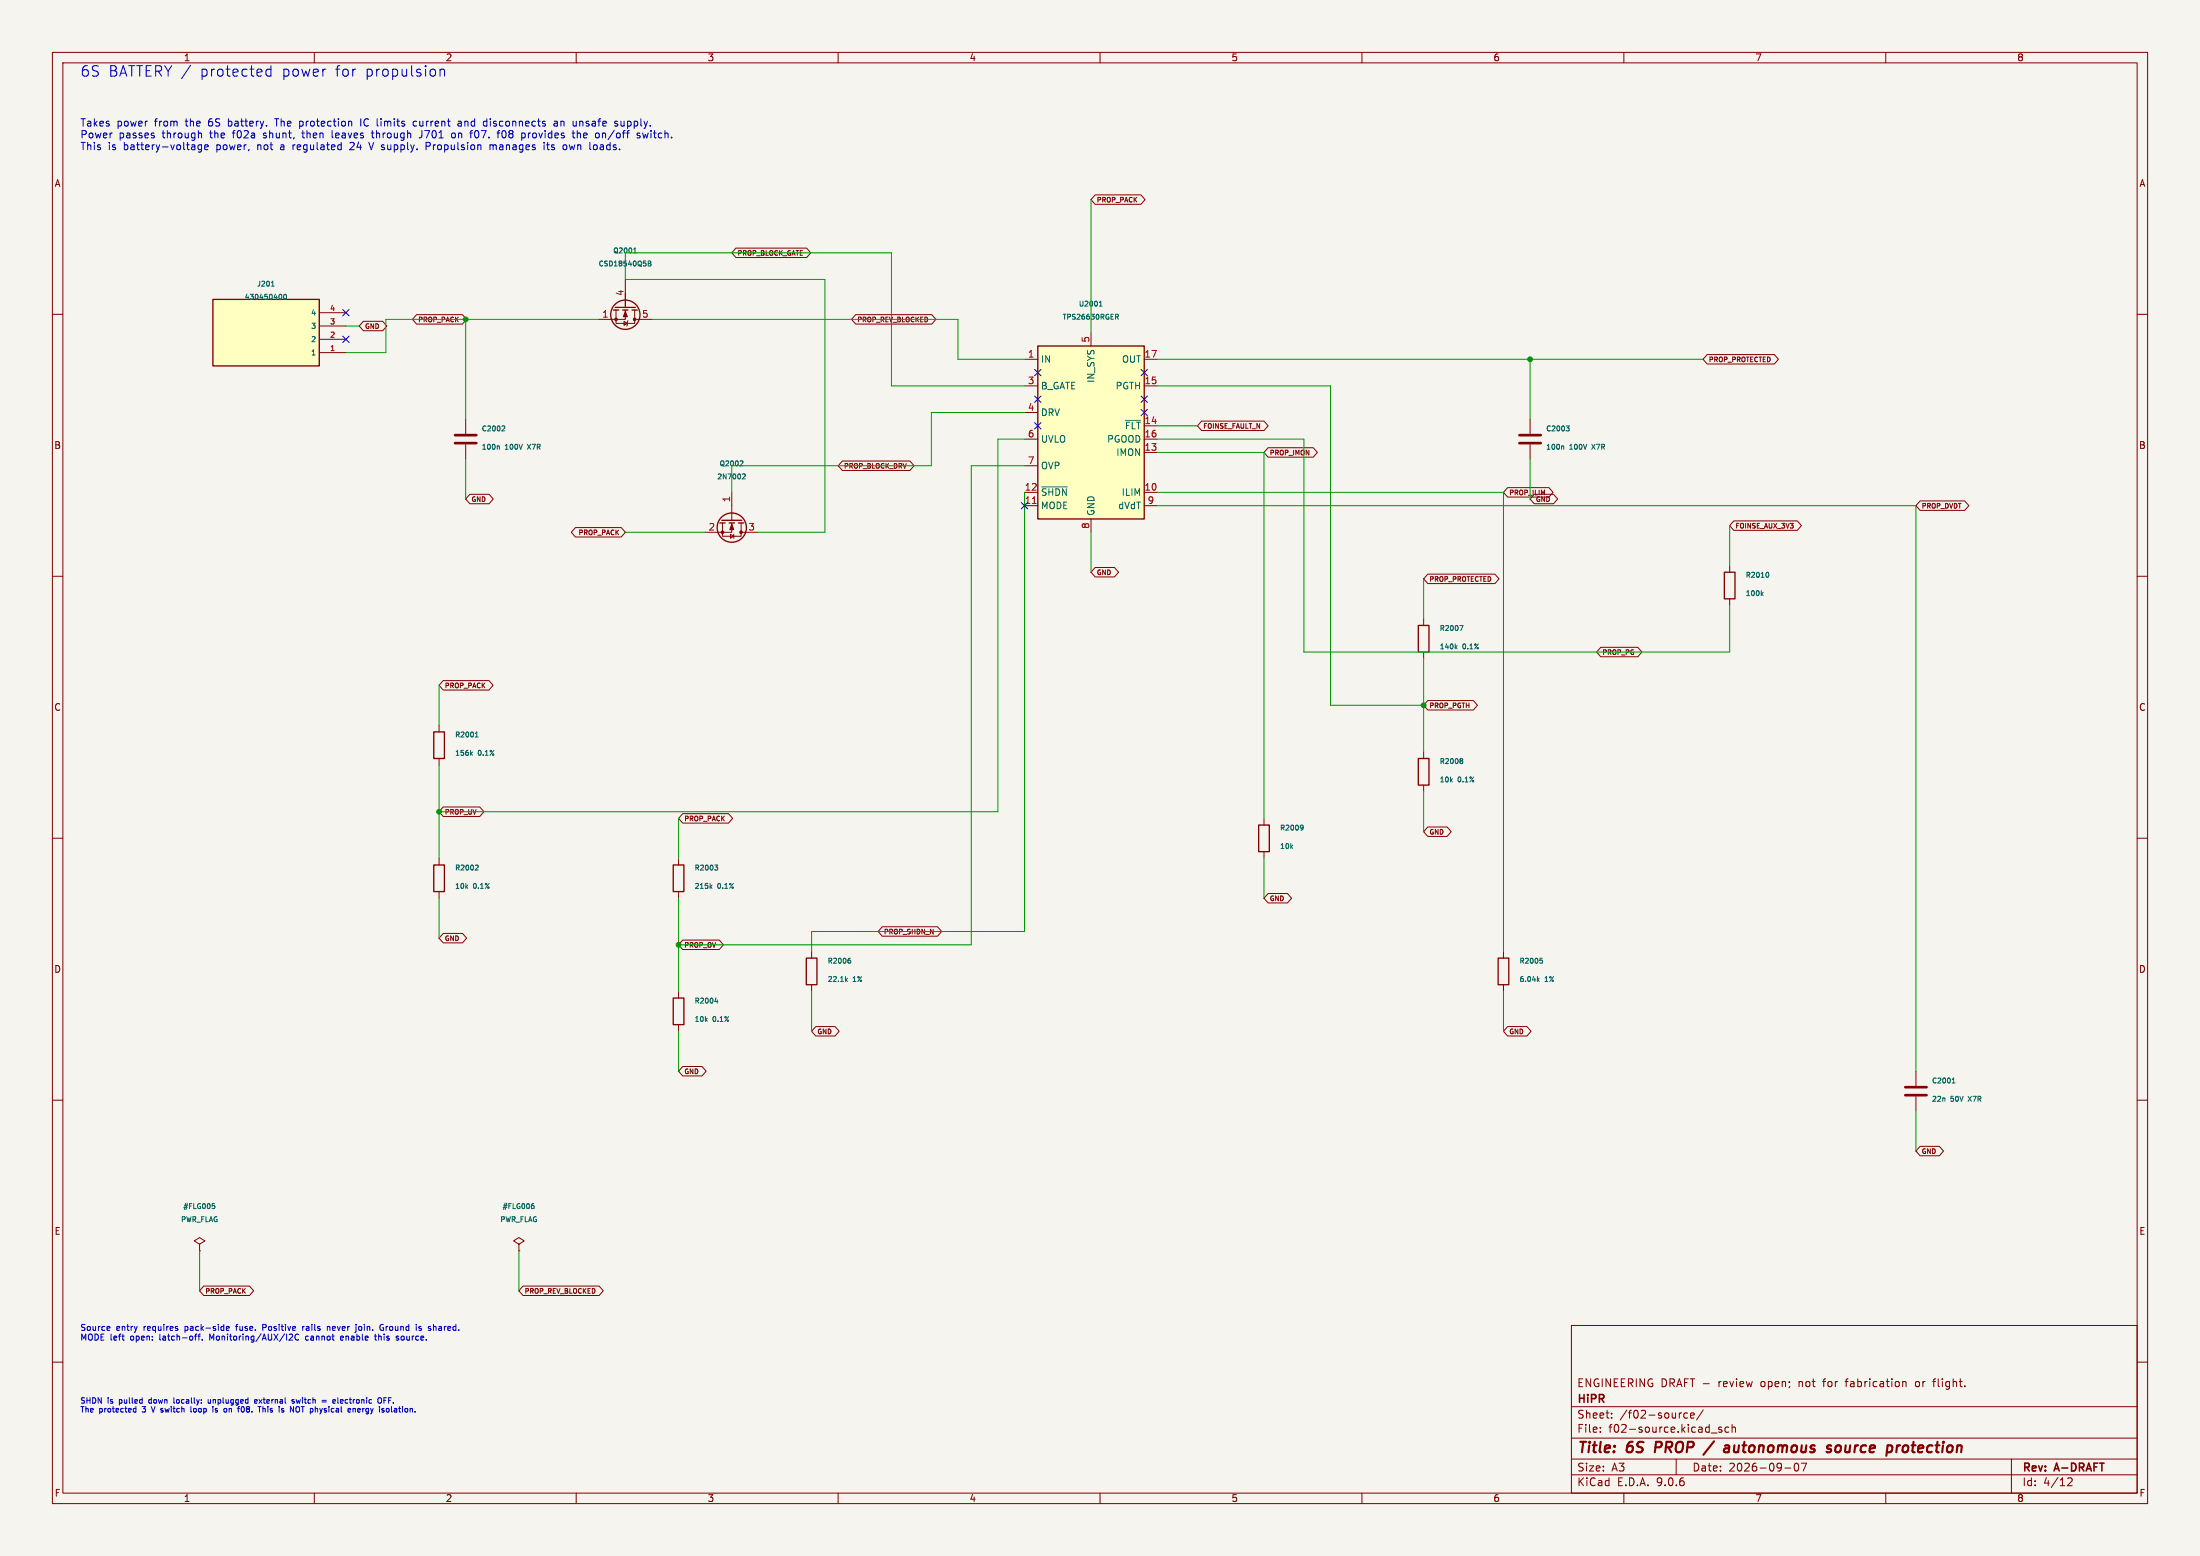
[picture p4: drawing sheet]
<svg xmlns="http://www.w3.org/2000/svg" width="420mm" height="297mm" viewBox="0 0 420 297" stroke-linecap="round" stroke-linejoin="round" font-family="sans-serif">
<path d="M0 0h420v297h-420z" fill="#f5f4ef" stroke="#f5f4ef" stroke-width=".19"/>
<g fill="none" stroke="#840000" stroke-width=".19">
<path d="M10 10h400v277h-400zM12 12h396v273h-396zM60 10v2M110 10v2M160 10v2M210 10v2M260 10v2M310 10v2M360 10v2M10 60h2M408 60h2M292.1 80v2.8"/>
<path d="M292.1 84.8v2.8M10 110h2M408 110h2M83.8 138.4v1.3M10 160h2M83.8 144.8v1.3M408 160h2M83.8 163.8v1.3M83.8 170.2v1.3M129.5 163.8v1.3M129.5 170.2v1.3M129.5 189.2v1.3"/>
<path d="M129.5 195.6v1.3M287 181.6v1.3M287 188v1.2M10 210h2M408 210h2M38.1 237.5l1-.6-1-.7-1 .7 1 .6v1.3M38.1 238.8h.1M99.1 237.5l1-.6-1-.7-1.1 .7 1.1 .6v1.3M99.1 238.8h.1M300 253h108v32h-108zM10 260h2M300 278.5h108"/>
<path d="M300 274.5h108M300 268.5h108M305.5 273.2v.2M305.5 272.5v.1M307.7 270.5v.2M307.7 269.8v.1M320 278.5v3M320.9 269.7h.1M322.2 269.8l-.5-.1-.3 .3 .2 .6h.6M322.7 270.2l.7-.2v-.2l-.5-.1-.2 .2 .1 .7h.6M325.2 269.1l-1.3 1.9M326.7 273.5h1.1"/>
<path d="M328.7 272.5l-.4-.1-.2 .2 .1 .2 .5 .2v.3h-.6M330 272.5l-.4-.1-.3 .3 .1 .6h.6M330.7 272.5l.2-.1 .3 .1 .1 .9M330.7 271.9v1.5M342.7 279.4l.2-.1a.8 .8 0 0 1 .5 .7 .8 .8 0 0 1-.5 .8l-.2-.2-.2-.4zM343.9 279.3h1l-.7 1.5M352.2 263.7h.6M363.3 263.8h.5l.1 .9M365.9 263.7l-.2 .3v.4l.2 .3M368.9 263.7h.6M369.5 263.2l-.3 .2v1.3M384 278.5v6.5"/>
<path d="M408 260h2M60 285v2M110 285v2M160 285v2M210 285v2M260 285v2M300 281.5h108M310 285v2M340.7 280.2h1.2M360 285v2M394.7 282.2l.6-.1 .2 .1 .1 .3-.9 1.1h.9"/>
</g>
<path d="M316.2 275.2l-.3 2M327.2 275.1l-2 2.6M329.3 276h.8l-.1 1.2M330 277.1l-.7 .1M330.1 276.3l-.7 .1M349.1 275.9l.5 .1M349.3 276.5l.2 .1 .1 .3-.4 .3M351.3 276a.59 .59 0 0 0-.9 .3v.7a.53 .53 0 0 0 .9 0M362.7 275.9l-.5 .2M363.4 276.1l-.2 .7 .1 .3" fill="none" stroke="#840000" stroke-width=".4"/>
<path d="M82.8 139.7h2v5.1h-2zM82.8 165.1h2v5.1h-2zM128.5 165.1h2.1v5.1h-2.1zM128.5 190.5h2.1v5.1h-2.1zM286 182.9h2v5.1h-2z" fill="none" stroke="#840000" stroke-width=".25"/>
<g fill="none" stroke="#006464" stroke-width=".19">
<path d="M298.3 85.1l.2 .2v.5M299 81.3h.6l-.3 .4 .2 .1 .1 .3-.2 .2h-.3M90.8 139.9l.2-.2v1M89.9 143.8l.3 .4M90.2 143.5l-.4 .4M90.7 140.7h.6M90.9 165.1l.3 .1 .1 .2-.6 .7h.6M135.7 169.2l.2 .4M135.9 168.9l-.3 .4M136.4 165.1h.6l-.3 .4 .3 .1v.3l-.2 .2h-.2M136.5 191.2h.6M136.9 190.8v.7"/>
<path d="M293.6 187l.3 .4M293.9 186.7l-.4 .4M294 182.9h.4M294.1 183.3l.4 .1-.1 .4-.3 .1M40.5 229.7h.5M40.6 230.1l.4 .2-.1 .3-.3 .1M101.6 230.1l.4 .2-.1 .3-.3 .1M101.7 229.7h.2"/>
</g>
<path d="M290.1 83.1h4M290.1 84.6h4" fill="none" stroke="#840000" stroke-width=".51"/>
<path d="M198.1 66h20.3v33.1h-20.3z" fill="#ffffc2"/>
<g fill="none" stroke="#840000" stroke-width=".25">
<path d="M198.1 66h20.3v33.1h-20.3zM137.4 99.8h1M137.8 99.3h3.8M139.2 99.8h1M141 99.8h1M329.2 109.2h2v5.1h-2zM240.3 157.5h2v5.1h-2z"/>
<circle cx="139.7" cy="100.7" r="2.79"/>
</g>
<g fill="none" stroke="#840000" stroke-width=".19">
<path d="M195.6 68.6h2.5M195.6 73.7h2.5M195.6 78.7h2.5M208.3 63.5v2.5M218.4 68.6h2.6M218.4 73.7h2.6M137.9 99.8v2.6h3.6v-2.6M139.7 99.8v1.8h-5.1M139.7 94v5.3M195.6 83.8h2.5M195.6 88.9h2.5M195.6 94h2.5"/>
<path d="M195.6 96.5h2.5M208.3 99.1v2.5M218.4 83.8h2.6M218.4 94h2.6M218.4 96.5h2.6M218.4 81.3h2.6M218.4 86.4h2.6M139.4 102l.7 .4-.7 .3zM140.1 102v.7M141.5 101.6h3.3M330.2 108v1.2M330.2 114.3v1.3"/>
<path d="M241.3 156.2v1.3M241.3 162.6v1.2"/>
</g>
<g fill="none" stroke="#006464" stroke-width=".19">
<path d="M209.9 58.4h.5M209.9 57.8l.2-.3v.9M213 60h.3l.2 .2-.1 .2-.4 .1M213.2 60.5l.3 .4M141.4 88h.3l.1 .2-.6 .7h.6M141.8 90.5h.3l.2 .2-.6 .7h.6M198.9 92.9h4.8M214.9 80.2h2.8M336.3 113.3l.3 .4M336.6 113.1l-.4 .3M337.4 109.2a.59 .59 0 0 1 0 1M248.4 157.5l.3 .1 .1 .4"/>
<path d="M248.7 158l-.3 .1M248.8 158l-.3 .5M248.8 157.9l-.1 .1"/>
</g>
<path d="M197.1 96.1h.7" fill="none" stroke="#a90000" stroke-width=".19"/>
<g fill="#840000" stroke="#840000" stroke-width=".19">
<path d="M139.7 100.1l.4 1h-.8z"/>
<circle cx="141.5" cy="101.6" r=".25"/>
<circle cx="137.9" cy="101.6" r=".25"/>
</g>
<path d="M40.6 57.2h20.4v12.7h-20.4z" fill="#ffffc2"/>
<g fill="none" stroke="#840000" stroke-width=".25">
<path d="M40.6 57.2h20.4v12.7h-20.4zM117.1 59.2h1M117.5 58.7h3.8M118.9 59.2h1M120.6 59.2h1.1M270.8 119.4h2v5.1h-2zM270.8 144.8h2v5.1h-2zM153.9 182.9h2.1v5.1h-2.1z"/>
<circle cx="119.4" cy="60.1" r="2.79"/>
</g>
<g fill="none" stroke="#840000" stroke-width=".19">
<path d="M209.1 37.2h8.7l.8 .9-.8 .9h-8.7l-.8-.9zM61 59.7h5M117.6 59.2v2.5h3.6v-2.5M119.4 59.2v1.8h-5.1M119.4 53.3v5.4M140.5 47.4h13.5l.8 .9-.8 .9h-13.5l-.8-.9zM61 67.3h5M61 64.8h5M61 62.2h5M69.4 61.3h3.7l.7 .9-.7 .9h-3.7l-.8-.9zM79.5 60.1h8.8l.8 .9-.8 .9h-8.8l-.8-.9zM119.1 61.3l.7 .4-.7 .4z"/>
<path d="M119.9 61.2l-.3 1M121.2 61h3.3M163.3 60.1h14.6l.8 .9-.8 .9h-14.6l-.7-.9zM325.9 67.7h12.8l.8 .9-.8 .9h-12.8l-.8-.9zM88.9 80v2.8M88.9 84.8v2.8M89.7 94.3h3.7l.8 1-.8 .9h-3.7l-.8-.9zM160.8 88h12.9l.8 .9-.8 .9h-12.9l-.8-.9zM229.4 80.4h11.9l.8 .9-.8 .9h-11.9l-.8-.9zM242.1 85.5h8.6l.8 .9-.8 .9h-8.6l-.8-.9zM287.8 93.1h7.9l.8 .9-.8 .9h-7.9l-.8-.9zM292.9 94.3h3.7l.8 1-.8 .9h-3.7l-.8-.9z"/>
<path d="M331 99.4h12.1l.8 .9-.8 .9h-12.1l-.8-.9zM366.5 95.6h8.6l.8 .9-.8 .9h-8.6l-.7-.9zM109.8 100.7h8.8l.8 .9-.8 .9h-8.8l-.7-.9zM209.1 108.3h3.7l.7 .9-.7 .9h-3.7l-.8-.9zM271.8 118.1v1.3M272.6 109.6h12.8l.8 .9-.8 .9h-12.8l-.8-.9zM84.6 129.9h8.8l.7 .9-.7 .9h-8.8l-.8-.9zM271.8 124.5v1.2M272.6 133.7h8.7l.8 .9-.8 .9h-8.7l-.8-.9zM305.6 123.6h7.1l.7 .9-.7 .9h-7.1l-.8-.9zM84.6 154h7l.8 .9-.8 .9h-7l-.8-.9zM130.3 155.3h8.8l.8 .9-.8 .9h-8.8l-.8-.9z"/>
<path d="M271.8 143.5v1.3M271.8 149.9v1.2M272.6 157.8h3.7l.7 1-.7 .9h-3.7l-.8-.9zM84.6 178.2h3.7l.8 .9-.8 .9h-3.7l-.8-.9zM130.3 179.4h7l.8 .9-.8 .9h-7l-.8-.9zM168.4 176.9h10.6l.8 .9-.8 .9h-10.6l-.8-.9zM242.1 170.5h3.7l.8 1-.8 .9h-3.7l-.8-.9zM154.9 181.6v1.3M154.9 188v1.2M155.7 195.9h3.7l.8 1-.8 .9h-3.7l-.8-.9zM287.8 195.9h3.7l.8 1-.8 .9h-3.7l-.8-.9zM130.3 203.6h3.7l.8 .9-.8 .9h-3.7l-.8-.9z"/>
<path d="M365.8 204.5v2.8M365.8 209.3v2.8M366.5 218.8h3.7l.8 .9-.8 .9h-3.7l-.7-.9zM38.9 245.5h8.7l.8 .9-.8 .9h-8.7l-.8-.9zM99.8 245.5h14.6l.8 .9-.8 .9h-14.6l-.7-.9z"/>
</g>
<g fill="none" stroke="#006464" stroke-width=".19">
<path d="M51.8 54.6h.5M52 53.8l.1-.1v.9M53.6 56.2a.59 .59 0 0 1 0 .9M54.3 56.2h.1a.46 .46 0 0 1 .3 .5 .46 .46 0 0 1-.4 .4l-.2-.3zM121 48.3h.5M121.1 47.5l.1-.2v1M123.7 49.8h.4l.1 .2-.1 .3 .2 .3-.2 .2h-.4zM123.7 50.3h.4M95.1 85.1l.2 .2v.5M96 81.3h.3l.1 .3-.6 .7h.6M278.7 119.4h.6l-.4 1M277.9 123.5l.3 .4"/>
<path d="M278.2 123.2l-.4 .4M278.9 144.8l.4 .2-.2 .2M278.9 145.2h.2M279.1 145.2l.2 .4-.4 .2M161.5 187l.3 .4M161.8 186.7l-.4 .4M162 183.3l.4 .1v.4l-.4 .1M162.1 182.9h.2M372.7 206.7h.5M372.8 206l.2-.2v.9"/>
</g>
<g fill="#840000" stroke="#840000" stroke-width=".19">
<path d="M119.4 59.4l.4 1.1h-.8z"/>
<circle cx="121.2" cy="61" r=".25"/>
<circle cx="117.6" cy="61" r=".25"/>
</g>
<path d="M86.9 83.1h4M86.9 84.6h4M363.7 207.5h4.1M363.7 209h4.1" fill="none" stroke="#840000" stroke-width=".51"/>
<g fill="none" stroke="#009600" stroke-width=".19">
<path d="M208.3 38.1v25.4M66 62.2h2.6M88.9 61v19M114.3 61h-40.6v6.3h-7.7M124.5 61h58.4v7.6h12.7M195.6 73.7h-25.4v-25.4h-50.8v5h38.1v48.3h-12.7M195.6 78.7h-17.8v10.2h-38.1v5.1M221 73.7h33v60.9h17.8M221 68.6h104.1M292.1 68.6v11.4M88.9 87.6v7.7M195.6 94v83.8h-40.7v3.8"/>
<path d="M195.6 83.8h-5.1v71.1h-106.7M195.6 88.9h-10.2v91.4h-55.9M221 83.8h27.9v40.7h81.3v-8.9M221 86.4h20.3v69.8M221 96.5h144.8v108M221 81.3h7.6M221 94h66v87.6M292.1 87.6v7.7M119.4 101.6h15.2M208.3 101.6v7.6M271.8 110.5v7.6M330.2 100.3v7.7"/>
<path d="M83.8 130.8v7.6M271.8 125.7v17.8M83.8 146.1v17.7M129.5 156.2v7.6M271.8 151.1v7.7M83.8 171.5v7.6M129.5 171.5v17.7M241.3 163.8v7.7M129.5 196.9v7.6M154.9 189.2v7.7M287 189.2v7.7M365.8 212.1v7.6"/>
<path d="M38.1 238.8v7.6M99.1 238.8v7.6"/>
</g>
<g fill="none" stroke="#000084" stroke-width=".19">
<path d="M65.4 59.1l1.2 1.2M66.6 59.1l-1.2 1.2M65.4 64.2l1.2 1.2M66.6 64.2l-1.2 1.2M197.5 70.5l1.2 1.2M197.5 75.6l1.2 1.2M198.7 70.5l-1.2 1.2M198.7 75.6l-1.2 1.2M217.8 70.5l1.2 1.2M217.8 75.6l1.2 1.2M217.8 78.1l1.2 1.2M219 70.5l-1.2 1.2"/>
<path d="M219 75.6l-1.2 1.2M219 78.1l-1.2 1.2M195 95.9l1.2 1.2M196.2 95.9l-1.2 1.2M197.5 80.7l1.2 1.2M198.7 80.7l-1.2 1.2"/>
</g>
<g fill="none" stroke="#0000c2" stroke-width=".19">
<path d="M36.4 12.4l-1.7 2.6M51.7 12.5v2M51.7 13.3l-.6-.1-.3 .4v.6l.2 .2h.7M84 13.4a.5 .5 0 0 1 .9 .1v1M84 13.2v1.3M29.4 25.9v.4M37.1 27.7l.1 .9M37.2 28.5l-.1 .1M37.2 28h-.1M37.9 27.8v.6l.2 .2 .4-.1M38.1 25.4l.4 .2v.7M38.1 27.6l.4 .1"/>
<path d="M38.5 27.6v1.2l-.3 .2h-.3M39.1 28.1l.6-.1v-.3l-.4-.1-.2 .2v.7h.6M52.4 22.7h.8M55.9 27.6v1M56.1 27.7l-.2 .2M57.2 23.1v1.4M57.2 24l.4 .1M57.6 23.1l-.4 .1M63.4 24.9v1.2l.2 .2M67.1 23.2v.9M67.5 27.8l-.8 .8h.9M68.9 22.7v1.4"/>
<path d="M70.4 27.2l.5 1.4 .4-1.4M70.9 25.4h.5M71.1 24.9v1.2l.3 .2M79.5 23.2l-.4-.1-.2 .3 .1 .6h.5M80.5 24.9v1a.45 .45 0 0 1-.5 .4M81.3 27.2v1.4M82.1 27.3v.3l-.1 .2-.7 .1M86.3 25.5l.2-.1 .4 .1v.6l-.1 .2h-.3l-.2-.1zM87.5 23.2h.5l.1 .9M88.1 23.5h-.5l-.2 .2 .2 .4 .5-.1M90.7 25.1l-.1 .4 .1 .7M92.8 23.1l.1 .1"/>
<path d="M92.9 22.7v1.4M92.9 24l-.1 .1M93.5 27.8l.4-.2 .2 .2M93.5 27.6v1M94.1 27.8v.8M94.5 27.6l-.4 .2M94.9 25.4h.5M95.9 25.1l-.1 .7 .1 .4 .2 .1M100 25.4l.3 .3v.4l-.3 .2M100.9 25.4v.9M100.9 25.5v.2M103.9 27.6v1"/>
<path d="M104.5 27.2v1.2l.4 .2M105.8 23.2h.5l.1 .9M106.4 23.5h-.5l-.2 .2 .2 .4 .5-.1M108.1 27.8l.1 .5-.1 .2M108.7 27.6l.2 1M109.2 25.4h.5M109.4 26.1l.3 .2M110.2 25.5l.4-.1 .2 .2M110.2 24.9v1.4M110.7 23.1v1M111.1 23.1l-.4 .2M112.6 27.2v1.2"/>
<path d="M113.5 27.6l.4 .1 .1 .2-.1 .5-.4 .2M115 25.4v.9M115.4 25.4l-.4 .1M117.9 23.7v.3M118.5 23.1l.1 .9h.5M121.7 25.5v.3l.4 .1 .1 .2-.2 .2h-.4M122.7 25.4l.2 .9 .3-.6 .3 .6M20.6 253.2h.3l.1 .3-.6 .1M20.9 253.9h-.3M23.6 255.8h.1M33.8 253.6l.2 .1-.2 .2M33.8 253.2h.1"/>
<path d="M38 254.8v1M38.6 255.7v.1M40.4 255.5l-.4-.9v1.2M43.2 253.6l.6-.1-.1-.3h-.3l-.2 .1 .1 .6h.4M45 253.2h.4M50.2 253.4h.4M50.6 252.8h-.4v1.1M55.9 254.9l-.1 .2-.6 .7h.7M56.4 254.9a.51 .51 0 0 0 0 .7 .51 .51 0 0 0 .6 .1M57.8 253.2v.7M58.1 253.2l-.3 .2M58.8 255h-.3l-.2 .3 .1 .4 .4 .1"/>
<path d="M62.5 253.3l.4-.1 .1 .7M62.5 253.2v.7M65.6 255.2l-.2-.2-.4 .2 .1 .5h.4M65.6 255.3l-.6 .1M68 252.8v.1M68.8 253.2l-.3 .2v.4l.3 .1M71.6 254.6v1l.3 .2M72.3 254.6v1.2M72.7 252.9h.5M73 253.5h.2v.3l-.5 .1M73.7 253.2v.7M73.8 253.3l-.1 .1"/>
<path d="M75.8 255.4l.3 .1v.1l-.4 .2M75.8 255l.3 .1M76.7 255.1l-.1 .2 .1 .4M80 253.5l.4 .1 .1 .2-.2 .1h-.3M80 253.2h.4M82.9 253.2l.3 .1v.6M25.4 269.3l.2 .2h.3M25.9 268.5v1M28.9 268.5l.3 1M33.2 266.8v.9l.1 .1M36.4 268.5v.9l.2 .1M39.7 267.1l.1 .7 .4-.1"/>
<path d="M40.2 267.1v.7M40.6 268.8v.7M41.1 269.5h.3M41.1 269l.3 .2M43.3 269l-.1 .4M45.5 268.6v.9M46.6 269.1l-.1 .4h-.3M48.6 267.5l.5-.1-.1-.2-.3-.1-.1 .2v.5h.4M50.2 268.5v1M50.2 268.9h.4v.6M56.1 267.2l-.2-.1-.2 .2 .1 .1 .3 .1v.3h-.4M56.5 267.1l.2 .7"/>
<path d="M57.1 268.6l.1 .6a.35 .35 0 0 1-.5 .3M61.5 267.3h.8M61.5 267.6h.8M63.6 267.2h.4M64.5 266.8v.9l.1 .1M65 267.2v.6M65.5 267.4l-.5 .1M67.5 268.8l.3 .2v.5M68.3 269.2l.5-.1-.1-.2-.3-.1-.1 .2v.5h.4M72.2 266.9l.2-.1a.35 .35 0 0 1 .4 .3v.4a.35 .35 0 0 1-.2 .3 .35 .35 0 0 1-.4-.1M72.4 268.5v.1M73.3 267.3h.3"/>
<path d="M73.8 266.8h-.5v1M74.7 268.5v.9l.2 .1"/>
</g>
<g fill="#009600" stroke="#009600" stroke-width=".19">
<circle cx="129.5" cy="180.3" r=".46"/>
<circle cx="83.8" cy="154.9" r=".46"/>
<circle cx="88.9" cy="61" r=".46"/>
<circle cx="271.8" cy="134.6" r=".46"/>
<circle cx="292.1" cy="68.6" r=".46"/>
</g>
<g font-size="2.8" fill="#0000c2">
<text x="15.2" y="14.9">6S</text>
<text x="20.6" y="14.9">BATTERY /</text>
<text x="38.2" y="14.9">protected</text>
<text x="53.8" y="14.9">power</text>
<text x="64.1" y="14.9">for</text>
<text x="69.9" y="14.9">propulsion</text>
</g>
<g font-size="2.8" fill="#840000">
<text x="301" y="277.9">Title:</text>
<text x="310.6" y="277.9">6S</text>
<text x="316.8" y="277.9">PROP</text>
<text x="327.2" y="277.9">/</text>
<text x="331.6" y="277.9">autonomous</text>
<text x="352" y="277.9">source</text>
<text x="364.3" y="277.9">protection</text>
</g>
<g font-size="2.1" fill="#840000">
<text x="301" y="268.2">HiPR</text>
<text x="301" y="265">ENGINEERING DRAFT -</text>
<text x="328.2" y="265">review</text>
<text x="336.4" y="265">open;</text>
<text x="343.8" y="265">not</text>
<text x="348.6" y="265">for</text>
<text x="353.1" y="265">fabrication</text>
<text x="366.5" y="265">or</text>
<text x="370.1" y="265">flight.</text>
<text x="301" y="273.7">File:</text>
<text x="301" y="271">Sheet:</text>
<text x="307.1" y="273.7">f02-source.kicad_sch</text>
<text x="309.2" y="271">/f02-source/</text>
<text x="301" y="281.1">Size:</text>
<text x="307.6" y="281.1">A3</text>
<text x="323" y="281.1">Date:</text>
<text x="330" y="281.1">2026-09-07</text>
<text x="386" y="281.3">Rev:</text>
<text x="392.4" y="281.3">A-DRAFT</text>
<text x="301" y="283.9">KiCad</text>
<text x="308.7" y="283.9">E.D.A.</text>
<text x="316.3" y="283.9">9.0.6</text>
<text x="386" y="283.9">Id:</text>
<text x="390.1" y="283.9">4/12</text>
</g>
<g font-size="1.9" fill="#0000c2">
<text x="15.2" y="24.5">Takes</text>
<text x="15.2" y="26.7">Power</text>
<text x="15.2" y="29">This</text>
<text x="20.6" y="29">is</text>
<text x="22.3" y="24.5">power</text>
<text x="22.7" y="26.7">passes</text>
<text x="23.7" y="29">battery-voltage</text>
<text x="29.6" y="24.5">from</text>
<text x="31.1" y="26.7">through</text>
<text x="35.6" y="24.5">the</text>
<text x="40.1" y="24.5">6S</text>
<text x="40.3" y="26.7">the</text>
<text x="41.5" y="29">power,</text>
<text x="44.1" y="24.5">battery.</text>
<text x="44.8" y="26.7">f02a</text>
<text x="49.5" y="29">not</text>
<text x="50.8" y="26.7">shunt,</text>
<text x="53.2" y="24.5">The</text>
<text x="54.1" y="29">a</text>
<text x="56.6" y="29">regulated</text>
<text x="58" y="24.5">protection</text>
<text x="58.4" y="26.7">then</text>
<text x="64.2" y="26.7">leaves</text>
<text x="67.7" y="29">24</text>
<text x="69.9" y="24.5">IC limits</text>
<text x="71.6" y="29">V supply.</text>
<text x="72.1" y="26.7">through</text>
<text x="80.3" y="24.5">current</text>
<text x="81.3" y="26.7">J701</text>
<text x="82.7" y="29">Propulsion</text>
<text x="87.6" y="26.7">on</text>
<text x="89" y="24.5">and</text>
<text x="91.4" y="26.7">f07.</text>
<text x="94" y="24.5">disconnects</text>
<text x="95.1" y="29">manages</text>
<text x="96.8" y="26.7">f08</text>
<text x="101.5" y="26.7">provides</text>
<text x="105.6" y="29">its</text>
<text x="107.7" y="24.5">an</text>
<text x="109.4" y="29">own</text>
<text x="111.5" y="26.7">the</text>
<text x="111.5" y="24.5">unsafe</text>
<text x="114.7" y="29">loads.</text>
<text x="116" y="26.7">on/off</text>
<text x="119.6" y="24.5">supply.</text>
<text x="124.1" y="26.7">switch.</text>
</g>
<g font-size="1.8" fill="#840000">
<text x="35" y="11.9">1</text>
<text x="85" y="11.9">2</text>
<text x="135" y="11.9">3</text>
<text x="185" y="11.9">4</text>
<text x="235" y="11.9">5</text>
<text x="285" y="11.9">6</text>
<text x="335" y="11.9">7</text>
<text x="385" y="11.9">8</text>
<text x="10.3" y="35.9">A</text>
<text x="408.3" y="35.9">A</text>
<text x="10.3" y="85.9">B</text>
<text x="408.2" y="85.9">B</text>
<text x="10.3" y="135.9">C</text>
<text x="408.2" y="135.9">C</text>
<text x="10.3" y="185.9">D</text>
<text x="408.2" y="185.9">D</text>
<text x="10.3" y="235.9">E</text>
<text x="408.3" y="235.9">E</text>
<text x="10.3" y="285.9">F</text>
<text x="35" y="286.9">1</text>
<text x="85" y="286.9">2</text>
<text x="135" y="286.9">3</text>
<text x="185" y="286.9">4</text>
<text x="235" y="286.9">5</text>
<text x="285" y="286.9">6</text>
<text x="335" y="286.9">7</text>
<text x="385" y="286.9">8</text>
<text x="408.3" y="285.9">F</text>
</g>
<g font-size="1.8" fill="#a90000">
<text x="119.1" y="56.6" transform="rotate(-90 119.1 56.6)">4</text>
<text x="114.9" y="60.7">1</text>
<text x="122.5" y="60.7">5</text>
<text x="208" y="65.5" transform="rotate(-90 208 65.5)">5</text>
<text x="196.1" y="68.3">1</text>
<text x="218.4" y="68.3">17</text>
<text x="196.1" y="73.4">3</text>
<text x="218.4" y="73.4">15</text>
<text x="196.1" y="78.5">4</text>
<text x="196.1" y="83.6">6</text>
<text x="218.4" y="81">14</text>
<text x="218.4" y="83.6">16</text>
<text x="196.1" y="88.6">7</text>
<text x="218.4" y="86.1">13</text>
<text x="139.4" y="96" transform="rotate(-90 139.4 96)">1</text>
<text x="195.5" y="93.7">12</text>
<text x="218.4" y="93.7">10</text>
<text x="135.2" y="101.3">2</text>
<text x="142.8" y="101.3">3</text>
<text x="195.5" y="96.3">11</text>
<text x="208" y="101" transform="rotate(-90 208 101)">8</text>
<text x="219" y="96.3">9</text>
</g>
<g font-size="1.8" fill="#006464">
<text x="198.6" y="69.4">IN</text>
<text x="214.1" y="69.4">OUT</text>
<text x="198.6" y="74.5">B_GATE</text>
<text x="209.1" y="73.2" transform="rotate(-90 209.1 73.2)">IN_SYS</text>
<text x="212.9" y="74.5">PGTH</text>
<text x="198.6" y="79.6">DRV</text>
<text x="214.6" y="82.1">~{FLT}</text>
<text x="198.6" y="84.7">UVLO</text>
<text x="198.6" y="89.8">OVP</text>
<text x="211.3" y="84.7">PGOOD</text>
<text x="213" y="87.2">IMON</text>
<text x="198.6" y="94.8">~{SHDN}</text>
<text x="214" y="94.8">ILIM</text>
<text x="198.6" y="97.4">MODE</text>
<text x="209.1" y="98.6" transform="rotate(-90 209.1 98.6)">GND</text>
<text x="213.4" y="97.4">dVdT</text>
</g>
<g font-size="1.6" fill="#0000c2">
<text x="15.2" y="254.4">Source</text>
<text x="15.2" y="256.2">MODE left</text>
<text x="22.2" y="254.4">entry</text>
<text x="25.1" y="256.2">open:</text>
<text x="27.6" y="254.4">requires</text>
<text x="30.8" y="256.2">latch-off.</text>
<text x="35.6" y="254.4">pack-side</text>
<text x="40.6" y="256.2">Monitoring/AUX/I2C</text>
<text x="45.7" y="254.4">fuse.</text>
<text x="50.9" y="254.4">Positive</text>
<text x="58.8" y="254.4">rails</text>
<text x="59.1" y="256.2">cannot</text>
<text x="63.7" y="254.4">never</text>
<text x="66.1" y="256.2">enable</text>
<text x="69.4" y="254.4">join.</text>
<text x="72.9" y="256.2">this</text>
<text x="74.2" y="254.4">Ground</text>
<text x="77.1" y="256.2">source.</text>
<text x="81.4" y="254.4">is</text>
<text x="83.9" y="254.4">shared.</text>
</g>
<g font-size="1.5" fill="#0000c2">
<text x="15.2" y="268.3">SHDN</text>
<text x="15.2" y="269.9">The</text>
<text x="18.9" y="269.9">protected</text>
<text x="20.5" y="268.3">is</text>
<text x="22.9" y="268.3">pulled</text>
<text x="27.4" y="269.9">3</text>
<text x="28.8" y="268.3">down</text>
<text x="29.4" y="269.9">V switch</text>
<text x="33.8" y="268.3">locally:</text>
<text x="37.3" y="269.9">loop</text>
<text x="40.6" y="268.3">unplugged</text>
<text x="41.8" y="269.9">is</text>
<text x="44.2" y="269.9">on</text>
<text x="47.1" y="269.9">f08.</text>
<text x="49.8" y="268.3">external</text>
<text x="51.3" y="269.9">This</text>
<text x="55.4" y="269.9">is</text>
<text x="57.2" y="268.3">switch</text>
<text x="57.8" y="269.9">NOT physical</text>
<text x="63.1" y="268.3">=</text>
<text x="65.5" y="268.3">electronic</text>
<text x="69.4" y="269.9">energy</text>
<text x="74.3" y="268.3">OFF.</text>
<text x="75.6" y="269.9">isolation.</text>
</g>
<g font-size="1.4" fill="#a90000">
<text x="62.9" y="59.4">4</text>
<text x="62.9" y="64.5">2</text>
<text x="62.9" y="62">3</text>
<text x="62.9" y="67.1">1</text>
</g>
<g font-size="1.4" fill="#006464">
<text x="59.2" y="65.5">2</text>
<text x="59.2" y="63">3</text>
<text x="59.2" y="60.4">4</text>
<text x="59.2" y="68">1</text>
</g>
<g font-size="1.3" fill="#840000">
<text x="209.3" y="38.8">PROP_PACK</text>
<text x="140.7" y="49">PROP_BLOCK_GATE</text>
<text x="69.6" y="63">GND</text>
<text x="79.8" y="61.7">PROP_PACK</text>
<text x="163.6" y="61.7">PROP_REV_BLOCKED</text>
<text x="326.1" y="69.3">PROP_PROTECTED</text>
<text x="229.6" y="82">FOINSE_FAULT_N</text>
<text x="161" y="89.6">PROP_BLOCK_DRV</text>
<text x="242.3" y="87.1">PROP_IMON</text>
<text x="89.9" y="96">GND</text>
<text x="288" y="94.7">PROP_ILIM</text>
<text x="293.1" y="96">GND</text>
<text x="331.2" y="101.1">FOINSE_AUX_3V3</text>
<text x="366.8" y="97.3">PROP_DVDT</text>
<text x="110.3" y="102.3">PROP_PACK</text>
<text x="209.3" y="110">GND</text>
<text x="272.8" y="111.2">PROP_PROTECTED</text>
<text x="305.8" y="125.2">PROP_PG</text>
<text x="84.8" y="131.6">PROP_PACK</text>
<text x="272.8" y="135.4">PROP_PGTH</text>
<text x="84.8" y="155.7">PROP_UV</text>
<text x="130.6" y="157">PROP_PACK</text>
<text x="272.8" y="159.5">GND</text>
<text x="242.3" y="172.2">GND</text>
<text x="84.8" y="179.8">GND</text>
<text x="168.7" y="178.5">PROP_SHDN_N</text>
<text x="130.6" y="181.1">PROP_OV</text>
<text x="156" y="197.6">GND</text>
<text x="288" y="197.6">GND</text>
<text x="130.6" y="205.2">GND</text>
<text x="366.8" y="220.5">GND</text>
<text x="39.1" y="247.1">PROP_PACK</text>
<text x="100.1" y="247.1">PROP_REV_BLOCKED</text>
</g>
<g font-size="1.3" fill="#006464">
<text x="114.2" y="51">CSD18540Q5B</text>
<text x="116.9" y="48.5">Q2001</text>
<text x="46.6" y="57.4">430450400</text>
<text x="48.9" y="54.9">J201</text>
<text x="205.8" y="58.7">U2001</text>
<text x="202.7" y="61.2">TPS26630RGER</text>
<text x="91.8" y="82.5">C2002</text>
<text x="295" y="82.5">C2003</text>
<text x="91.8" y="86">100n</text>
<text x="96.4" y="86">100V</text>
<text x="100.9" y="86">X7R</text>
<text x="137.3" y="89.2">Q2002</text>
<text x="295" y="86">100n</text>
<text x="299.6" y="86">100V</text>
<text x="304.1" y="86">X7R</text>
<text x="136.8" y="91.7">2N7002</text>
<text x="333.1" y="110.5">R2010</text>
<text x="333.1" y="114">100k</text>
<text x="274.7" y="124.1">140k</text>
<text x="274.7" y="120.6">R2007</text>
<text x="279.2" y="124.1">0.1%</text>
<text x="86.8" y="140.9">R2001</text>
<text x="86.8" y="144.4">156k</text>
<text x="91.2" y="144.4">0.1%</text>
<text x="274.7" y="149.5">10k</text>
<text x="274.7" y="146">R2008</text>
<text x="278.3" y="149.5">0.1%</text>
<text x="244.2" y="158.7">R2009</text>
<text x="86.8" y="166.3">R2002</text>
<text x="132.5" y="166.3">R2003</text>
<text x="244.2" y="162.2">10k</text>
<text x="86.8" y="169.8">10k</text>
<text x="90.3" y="169.8">0.1%</text>
<text x="132.5" y="169.8">215k</text>
<text x="137" y="169.8">0.1%</text>
<text x="157.9" y="184.1">R2006</text>
<text x="290" y="184.1">R2005</text>
<text x="132.5" y="191.7">R2004</text>
<text x="157.9" y="187.6">22.1k</text>
<text x="162.8" y="187.6">1%</text>
<text x="290" y="187.6">6.04k</text>
<text x="294.9" y="187.6">1%</text>
<text x="132.5" y="195.2">10k</text>
<text x="136.1" y="195.2">0.1%</text>
<text x="368.7" y="207">C2001</text>
<text x="368.7" y="210.5">22n</text>
<text x="372.4" y="210.5">50V</text>
<text x="376" y="210.5">X7R</text>
<text x="34.4" y="233.5">PWR_FLAG</text>
<text x="34.9" y="231">#FLG005</text>
<text x="95.4" y="233.5">PWR_FLAG</text>
<text x="95.8" y="231">#FLG006</text>
</g>
</svg>
